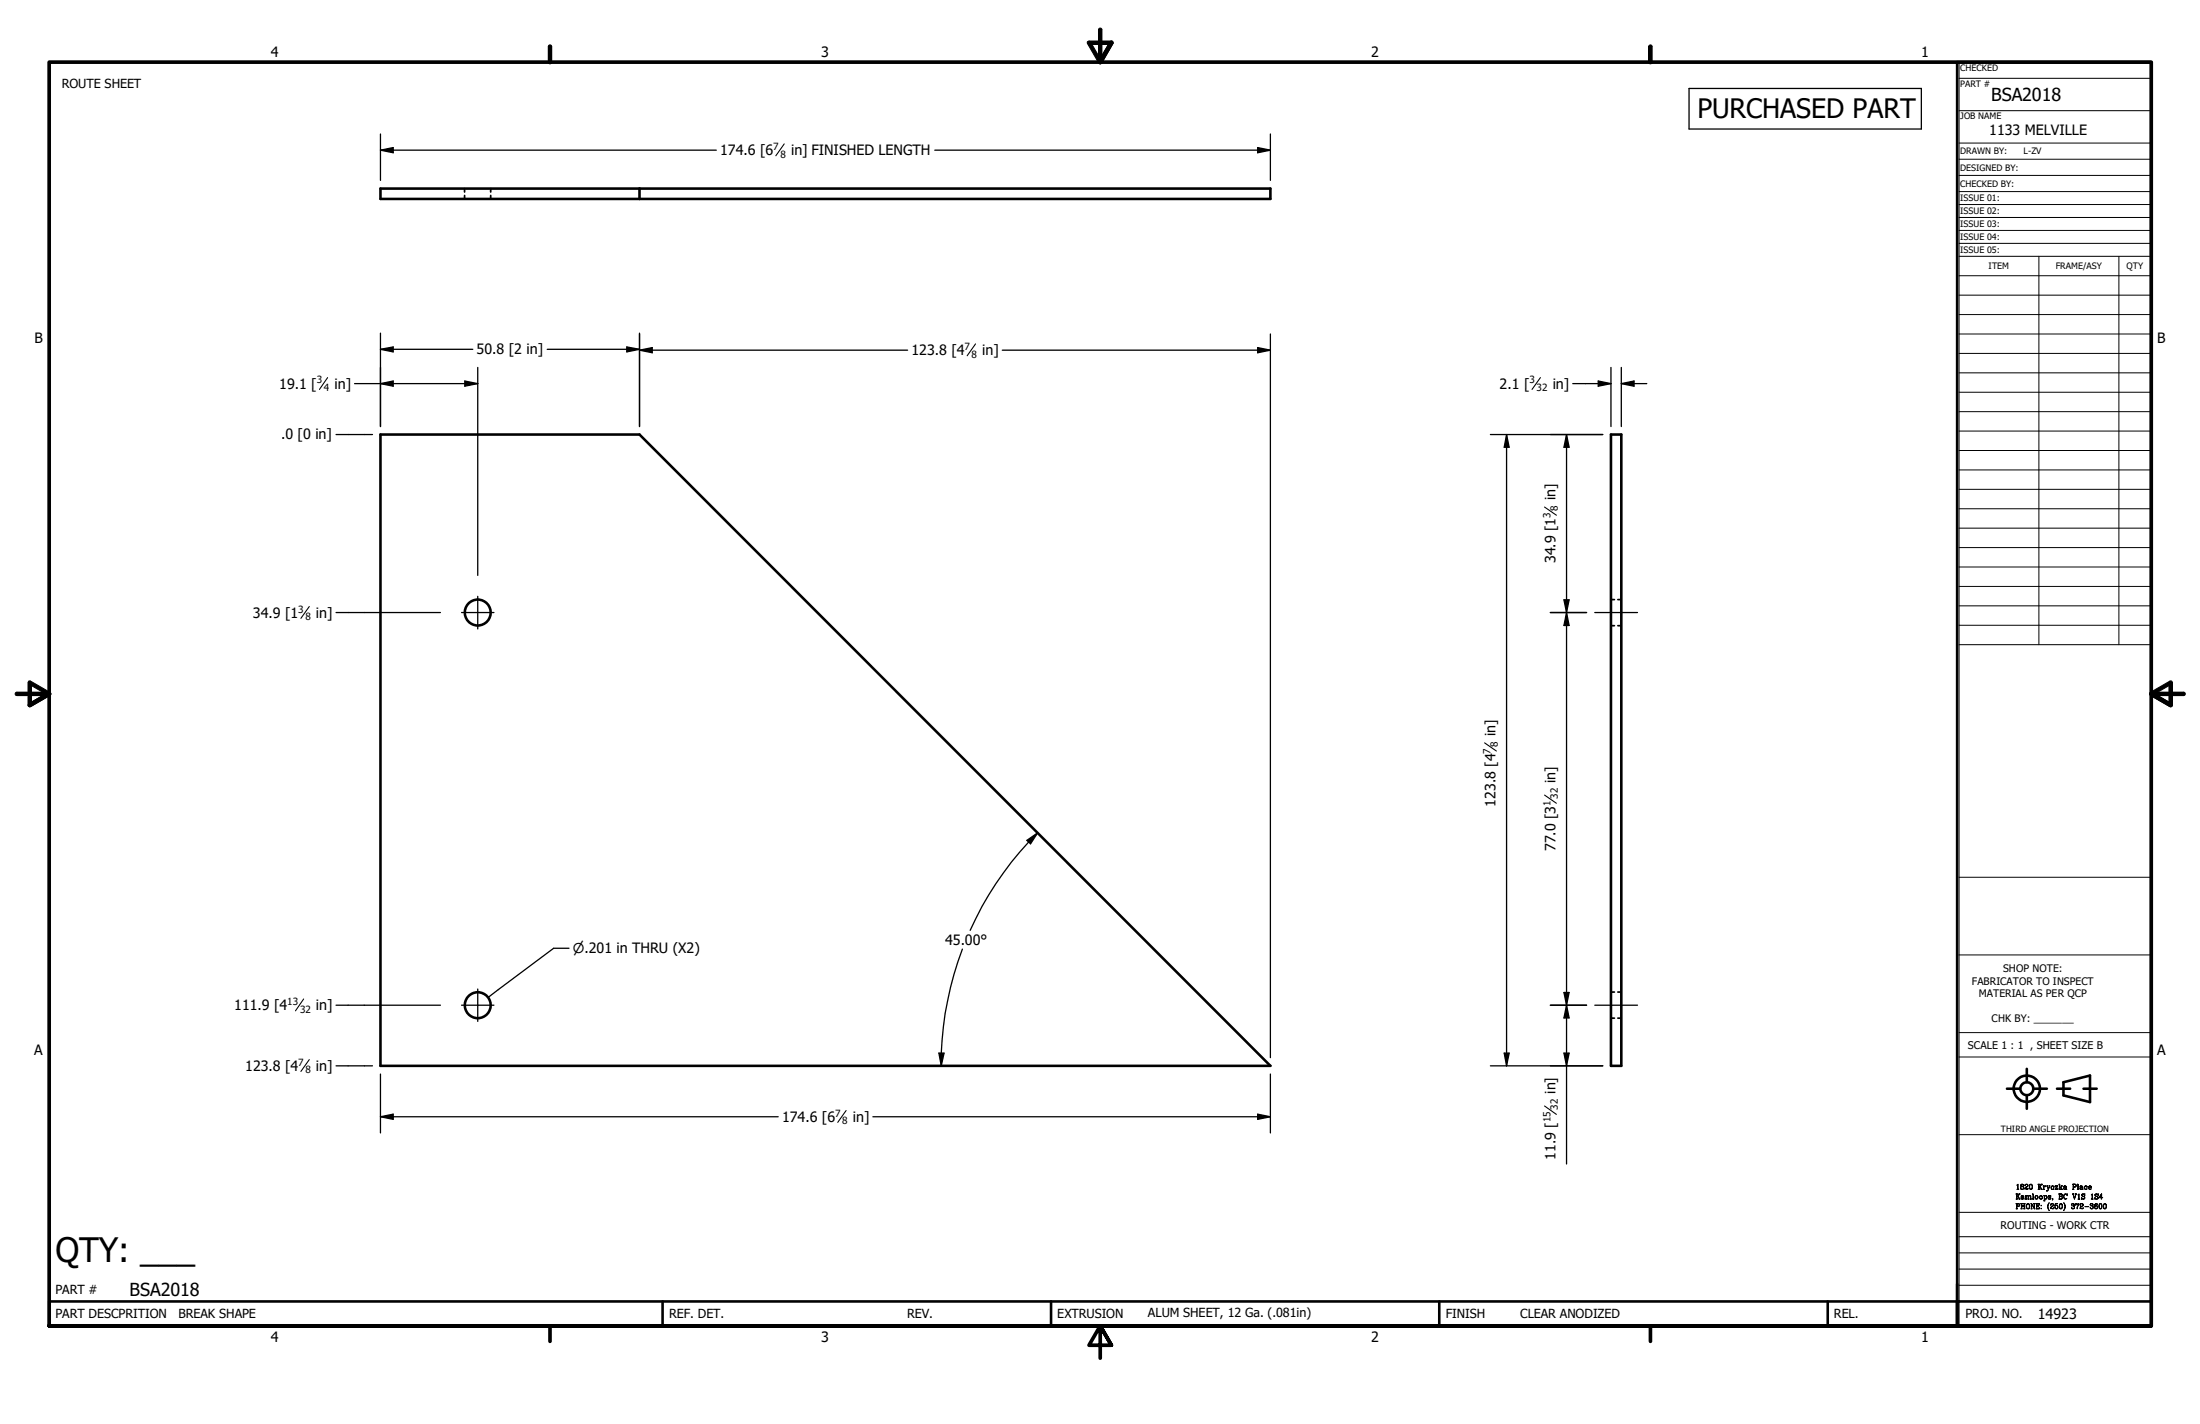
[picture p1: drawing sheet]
<svg xmlns="http://www.w3.org/2000/svg" width="432mm" height="279mm" viewBox="0 0 432 279" stroke-linecap="round" stroke-linejoin="round" font-family="sans-serif">
<g fill="none" stroke="#000" stroke-width=".51">
<path d="M74.7 37h174.6v2h-174.6zM125.5 37v2M74.7 85.3h50.8l123.8 123.8h-174.6zM316.2 85.3h2v123.8h-2zM393.9 213.6h2.6M397.8 209.7v2.6M397.8 214.9v2.7M399.1 213.6h2.6M403.7 213.6h2.6M405 212.3l5.2-1.3v5.2l-5.2-1.3zM408.9 213.6h2.6M130 255.4v4.7"/>
<path d="M206.3 255.4v4.7M282.5 255.4v4.7M358.7 255.4v4.7M422.2 255.4h-412.5v4.7h412.5v-247.9h-38.1v247.9"/>
<circle cx="93.8" cy="120.2" r="2.54"/>
<circle cx="93.8" cy="197.2" r="2.54"/>
<circle cx="397.8" cy="213.6" r="1.27"/>
<circle cx="397.8" cy="213.6" r="2.58"/>
</g>
<path d="M91.2 37v.7M91.2 38.4v.6M96.3 37v.7M96.3 38.4v.6M316.2 117.6h.7M317.5 117.6h.7M316.2 122.8h.7M317.5 122.8h.7M316.2 199.8h.7M316.2 194.6h.7M317.5 199.8h.7M317.5 194.6h.7" fill="none" stroke="#000" stroke-width=".34"/>
<path d="M9.7 260.1v-247.9h412.5v247.9h-412.5h412.5M107.9 260.1v3.1M218.1 263.9l-2.2-3.8 2.2 3.8h-4.4l2.2-3.8v6.4M323.9 260.1v3.1" fill="none" stroke="#000" stroke-width=".72"/>
<g fill="#000">
<path d="M74.7 29.5l2.5-.5zM74.7 29.5l2.5-.5v1zM246.8 30l2.5-.5zM246.8 29l2.5 .5-2.5 .5zM74.7 75.3l2.5-.5zM74.7 75.3l2.5-.5v1zM74.7 68.5l2.5-.4zM74.7 68.5l2.5-.4v.9zM91.2 75.8l2.6-.5zM91.2 74.8l2.6 .5-2.6 .5zM123 69l2.5-.5zM123 68.1l2.5 .4-2.5 .5z"/>
<path d="M125.5 68.7l2.5-.5zM125.5 68.7l2.5-.5v1zM246.8 69.2l2.5-.5zM246.8 68.2l2.5 .5-2.5 .5zM313.7 75.8l2.5-.5zM313.7 74.8l2.5 .5-2.5 .5zM318.2 75.3l2.5-.5zM318.2 75.3l2.5-.5v1zM295.7 85.3l.5 2.5zM295.7 85.3l.5 2.5h-1zM307.5 85.3l.5 2.5zM307.5 85.3l.5 2.5h-1z"/>
<path d="M307 117.7l.5 2.5zM307 117.7h1l-.5 2.5zM307.5 120.2l.5 2.5zM307.5 120.2l.5 2.5h-1zM203.7 163.4l-1.4 2.2zM201.5 164.9l2.2-1.5-1.4 2.2zM307 194.7l.5 2.5zM307 194.7h1l-.5 2.5zM307.5 197.2l.5 2.5zM307.5 197.2l.5 2.5h-1zM74.7 219.1l2.5-.5zM74.7 219.1l2.5-.5v1z"/>
<path d="M184.3 206.6l.4 2.5zM184.3 206.6h1l-.6 2.5zM246.8 219.6l2.5-.5zM246.8 218.6l2.5 .5-2.5 .5zM295.2 206.6l.5 2.5zM295.2 206.6h1l-.5 2.5zM307 206.6l.5 2.5zM307 206.6h1l-.5 2.5z"/>
<path d="M107.6 12.2h.7a.34 .34 0 0 1-.4 .3 .34 .34 0 0 1-.3-.3z" fill-rule="evenodd"/>
<path d="M107.7 9a.34 .34 0 0 1 .3-.2 .34 .34 0 0 1 .3 .3h-.7z" fill-rule="evenodd"/>
<path d="M107.6 9.1h.7v3.1h-.7z" fill-rule="evenodd"/>
<path d="M213.4 8.2l.3-.2v.4l-.3 .2z" fill-rule="evenodd"/>
<path d="M213.7 8h4.4v.7h-4.4z" fill-rule="evenodd"/>
<path d="M215.6 5.8h.7v6.4h-.7z" fill-rule="evenodd"/>
<path d="M213.4 8.6l.6-.4 2.2 3.8-.6 .4z" fill-rule="evenodd"/>
<path d="M217.8 8.2l.6 .4-2.2 3.8-.6-.4z" fill-rule="evenodd"/>
<path d="M215.6 5.7a.34 .34 0 0 1 .4-.2 .34 .34 0 0 1 .3 .3h-.7z" fill-rule="evenodd"/>
<path d="M215.6 12.4l.7-.2a.35 .35 0 0 1-.3 .3 .35 .35 0 0 1-.4-.1z" fill-rule="evenodd"/>
<path d="M215.6 12l.6 .4a.34 .34 0 0 1-.4 .1 .34 .34 0 0 1-.2-.5z" fill-rule="evenodd"/>
<path d="M218.1 8l.3 .2v.4l-.3-.2z" fill-rule="evenodd"/>
<path d="M217.8 8.2a.34 .34 0 0 1 .5-.1 .34 .34 0 0 1 .1 .5z" fill-rule="evenodd"/>
<path d="M217.8 8.2l.6 .4-2.2 3.8-.6-.4z" fill-rule="evenodd"/>
<path d="M323.6 12.2h.7a.34 .34 0 0 1-.4 .3 .34 .34 0 0 1-.3-.3z" fill-rule="evenodd"/>
<path d="M323.6 9a.34 .34 0 0 1 .4-.2 .34 .34 0 0 1 .3 .3h-.7z" fill-rule="evenodd"/>
<path d="M323.6 9.1h.7v3.1h-.7z" fill-rule="evenodd"/>
<path d="M3 136l.3-.2v.7a.34 .34 0 0 1-.3-.5z" fill-rule="evenodd"/>
<path d="M3.3 135.8h6.4v.7h-6.4z" fill-rule="evenodd"/>
<path d="M5.5 133.9h.7v4.4h-.7z" fill-rule="evenodd"/>
<path d="M5.7 138l3.8-2.2 .3 .6-3.8 2.2z" fill-rule="evenodd"/>
<path d="M5.6 133.6h.4l-.2 .3h-.3z" fill-rule="evenodd"/>
<path d="M5.5 138.3h.3l.2 .3h-.4z" fill-rule="evenodd"/>
<path d="M5.5 138.2l.2-.2 .3 .6a.34 .34 0 0 1-.4 0 .34 .34 0 0 1-.1-.4z" fill-rule="evenodd"/>
<path d="M6 133.6l3.8 2.2-.3 .6-3.8-2.2z" fill-rule="evenodd"/>
<path d="M9.8 135.8a.34 .34 0 0 1 .2 .4 .34 .34 0 0 1-.3 .3z" fill-rule="evenodd"/>
<path d="M9.5 135.8a.34 .34 0 0 1 .4 .2 .34 .34 0 0 1-.1 .4z" fill-rule="evenodd"/>
<path d="M5.7 138l3.8-2.2 .3 .6-3.8 2.2z" fill-rule="evenodd"/>
<path d="M422.1 135.8l3.8-2.2 .3 .6-3.8 2.2z" fill-rule="evenodd"/>
<path d="M422 135.9l.1-.1 .1 .3v.4a.34 .34 0 0 1-.2-.6z" fill-rule="evenodd"/>
<path d="M422 135.8h.4l-.3 .6-.2-.2z" fill-rule="evenodd"/>
<path d="M422.4 135.8l3.8 2.2-.3 .6-3.8-2.2z" fill-rule="evenodd"/>
<path d="M425.7 133.9h.7v4.4h-.7z" fill-rule="evenodd"/>
<path d="M422.4 135.8l3.8 2.2-.3 .6-3.8-2.2z" fill-rule="evenodd"/>
<path d="M425.9 133.6h.4l.1 .3h-.4z" fill-rule="evenodd"/>
<path d="M426 138.3l.4 .1-.3 .3-.2-.1z" fill-rule="evenodd"/>
<path d="M426.2 138a.34 .34 0 0 1 .1 .5 .34 .34 0 0 1-.4 .1z" fill-rule="evenodd"/>
<path d="M428.6 135.8a.34 .34 0 0 1 .3 .3 .34 .34 0 0 1-.3 .4z" fill-rule="evenodd"/>
<path d="M422.2 135.8h6.4v.7h-6.4z" fill-rule="evenodd"/>
<path d="M395.8 236.2h.4h-.3v.5h.3h-.3v.5h.1h-.3h.1z" fill-rule="evenodd"/>
<path d="M395.7 234.3h.3h-.1v.9l.1 .1h-.3l.1-.1v-.9z" fill-rule="evenodd"/>
<path d="M395.9 232.5l.2-.1z" fill-rule="evenodd"/>
<path d="M396.1 232.4v.9l.1 .1h-.3l.1-.1z" fill-rule="evenodd"/>
<path d="M396 234.7l.5 .6h-.3l.2-.1z" fill-rule="evenodd"/>
<path d="M395.7 236.2h.6l.1 .4-.5 .1 .4-.1 .1-.3-.2-.1z" fill-rule="evenodd"/>
<path d="M396.2 234.3h.3l-.6 .6 .5-.6z" fill-rule="evenodd"/>
<path d="M396.6 232.9l.4-.1a.32 .32 0 0 0-.3 .2 .32 .32 0 0 0 .1 .4l-.2-.2z" fill-rule="evenodd"/>
<path d="M396.6 236.2h.3l-.1 .4h.5h-.5l.1 .6h-.3h.1v-1z" fill-rule="evenodd"/>
<path d="M396.7 232.4h.3h-.3l.1 .4-.2-.1z" fill-rule="evenodd"/>
<path d="M397 232.4l.2 .1-.2 .3 .2 .2v.3l-.4 .1 .2-.1a.29 .29 0 0 0 .1-.3 .29 .29 0 0 0-.3-.2l.3-.1z" fill-rule="evenodd"/>
<path d="M396.7 234.7l.3-.1z" fill-rule="evenodd"/>
<path d="M397 234.6l.2 .2-.5 .1 .1 .4-.1-.1v-.3l.4-.1z" fill-rule="evenodd"/>
<path d="M397.1 235.2l.2 .1z" fill-rule="evenodd"/>
<path d="M397.1 234.8l.1 .3-.4 .2 .3-.2z" fill-rule="evenodd"/>
<path d="M397.2 236.2h.3v1h-.3h.1v-.6h-.5h.5v-.4z" fill-rule="evenodd"/>
<path d="M397.5 233.2h.1z" fill-rule="evenodd"/>
<path d="M397.6 233.2l.4 .1-.2 .1z" fill-rule="evenodd"/>
<path d="M397.5 234.6h.2v.6l.1 .1h-.3z" fill-rule="evenodd"/>
<path d="M397.5 232.5l.3-.1h-.2l-.1 .3z" fill-rule="evenodd"/>
<path d="M397.8 232.4l.3 .3-.6 .4v.2a.63 .63 0 0 1 .5-.6z" fill-rule="evenodd"/>
<path d="M397.7 234.7l.3-.1z" fill-rule="evenodd"/>
<path d="M398 234.6l.1 .1z" fill-rule="evenodd"/>
<path d="M397.8 233.3l.3-.2-.1 .2z" fill-rule="evenodd"/>
<path d="M397.8 236.3l.3-.1a.58 .58 0 0 0-.1 1l-.3-.3z" fill-rule="evenodd"/>
<path d="M398.1 236.2a.55 .55 0 0 1 .3 .5 .55 .55 0 0 1-.4 .5 .6 .6 0 0 0 .1-1z" fill-rule="evenodd"/>
<path d="M398.1 234.7l.3-.1-.3 .1v.5l.2 .1h-.3z" fill-rule="evenodd"/>
<path d="M398.4 234.6l.2 .1v.5l.1 .1h-.3z" fill-rule="evenodd"/>
<path d="M398.4 232.4h.3a.63 .63 0 0 0-.1 1l-.3-.5z" fill-rule="evenodd"/>
<path d="M398.7 232.4a.58 .58 0 0 1-.1 1 .58 .58 0 0 0 .1-1z" fill-rule="evenodd"/>
<path d="M398.7 236.2v1h.2h-.3h.1z" fill-rule="evenodd"/>
<path d="M398.6 236.2h.2l.5 1-.6-1z" fill-rule="evenodd"/>
<path d="M398.9 234.3h.2v.9l.1 .1h-.3l.1-.1v-.9z" fill-rule="evenodd"/>
<path d="M399.2 236.2h.1v1v-1h.1z" fill-rule="evenodd"/>
<path d="M399.7 236.2h.5h-.4v.4h.2h-.2v.6z" fill-rule="evenodd"/>
<path d="M399.5 234.7l.3-.1a.38 .38 0 0 0-.3 .3 .38 .38 0 0 0 .2 .4l-.2-.2z" fill-rule="evenodd"/>
<path d="M399.8 234.6a.34 .34 0 0 1 .2 .3 .34 .34 0 0 1-.3 .3 .35 .35 0 0 0 .3-.3 .35 .35 0 0 0-.2-.3z" fill-rule="evenodd"/>
<path d="M399.8 236.6h.2v-.1v.4v-.3z" fill-rule="evenodd"/>
<path d="M399.6 237.2h.6l.1-.3v.3z" fill-rule="evenodd"/>
<path d="M400 232.4h.3v1h-.3l.1-.1v-.9z" fill-rule="evenodd"/>
<path d="M399.6 236.2h.7v.3l-.1-.3z" fill-rule="evenodd"/>
<path d="M400.3 232.8l.6 .6h-.3l.1-.1z" fill-rule="evenodd"/>
<path d="M400.3 234.7l.3-.1a.35 .35 0 0 0-.3 .3 .35 .35 0 0 0 .3 .3l-.3-.1z" fill-rule="evenodd"/>
<path d="M400.6 234.6a.34 .34 0 0 1 .3 .4 .34 .34 0 0 1-.4 .3 .35 .35 0 0 0 .3-.3 .35 .35 0 0 0-.2-.4z" fill-rule="evenodd"/>
<path d="M400.6 237.1h.1z" fill-rule="evenodd"/>
<path d="M400.6 236.6h.1z" fill-rule="evenodd"/>
<path d="M400.6 232.4h.3l-.7 .6 .5-.6z" fill-rule="evenodd"/>
<path d="M401 232.7h.2v.6l.1 .1h-.3l.1-.1v-.6z" fill-rule="evenodd"/>
<path d="M401.3 235.1l.1 .2z" fill-rule="evenodd"/>
<path d="M401.1 234.6h.2v1h.1h-.3h.1v-1z" fill-rule="evenodd"/>
<path d="M401.2 232.8v.2l.3-.3z" fill-rule="evenodd"/>
<path d="M401.5 232.7v.1z" fill-rule="evenodd"/>
<path d="M401.3 234.7l.2-.1z" fill-rule="evenodd"/>
<path d="M401.5 234.6a.34 .34 0 0 1 .3 .3 .34 .34 0 0 1-.4 .3 .35 .35 0 0 0 .4-.3 .35 .35 0 0 0-.3-.3z" fill-rule="evenodd"/>
<path d="M401.7 232.7h.3h-.2l.2 .6z" fill-rule="evenodd"/>
<path d="M402 235v.3z" fill-rule="evenodd"/>
<path d="M402.1 235.2l.1 .1z" fill-rule="evenodd"/>
<path d="M402.2 236a1.26 1.26 0 0 0 0 1.5 1.11 1.11 0 0 1 0-1.5z" fill-rule="evenodd"/>
<path d="M402.2 234.6h.1l-.3 .1 .5 .3-.1 .3-.2-.1 .3-.1-.5-.3z" fill-rule="evenodd"/>
<path d="M402.3 234.6l.2 .1z" fill-rule="evenodd"/>
<path d="M402.1 232.7h.3l-.4 .9-.3 .1 .3-.1 .3-.9z" fill-rule="evenodd"/>
<path d="M402.5 234.6v.2z" fill-rule="evenodd"/>
<path d="M402.6 237l.5 .1-.3 .1z" fill-rule="evenodd"/>
<path d="M402.8 235.2h.1l-.1 .3z" fill-rule="evenodd"/>
<path d="M402.5 236.3l.3-.1h-.3v.3z" fill-rule="evenodd"/>
<path d="M402.8 236.2l.3 .1v.2l-.6 .4v.3a.63 .63 0 0 1 .5-.7z" fill-rule="evenodd"/>
<path d="M402.6 232.8l.3-.1a.4 .4 0 0 0-.3 .3 .4 .4 0 0 0 .2 .4l-.2-.2z" fill-rule="evenodd"/>
<path d="M402.9 232.7l.2 .1v.2z" fill-rule="evenodd"/>
<path d="M402.8 233.3l.3-.1z" fill-rule="evenodd"/>
<path d="M402.8 237.1l.3-.2v.2z" fill-rule="evenodd"/>
<path d="M403.3 236.9h.1l.2 .3z" fill-rule="evenodd"/>
<path d="M403.4 236.9v.1z" fill-rule="evenodd"/>
<path d="M403.4 236.6l.3-.1z" fill-rule="evenodd"/>
<path d="M403.7 236.5a.32 .32 0 0 1 .2 .4 .32 .32 0 0 1-.3 .3 .34 .34 0 0 0 .3-.3 .34 .34 0 0 0-.2-.4z" fill-rule="evenodd"/>
<path d="M403.4 236.2h.5h-.5l-.1 .5z" fill-rule="evenodd"/>
<path d="M403.4 233.4l.4-.1 .1-.2v.3z" fill-rule="evenodd"/>
<path d="M403.4 232.7h.5h-.5v.3z" fill-rule="evenodd"/>
<path d="M403.8 232.7l-.4 .7z" fill-rule="evenodd"/>
<path d="M404.2 234.3h.4h-.4v.4h.4h-.4v.5z" fill-rule="evenodd"/>
<path d="M404.1 232.4h.2v.9l.1 .1h-.3l.1-.1v-.9z" fill-rule="evenodd"/>
<path d="M404.5 233l.3 .4h-.2z" fill-rule="evenodd"/>
<path d="M404.3 236.2h.2a.63 .63 0 0 0 0 1l-.3-.5z" fill-rule="evenodd"/>
<path d="M404.5 236.2a.58 .58 0 0 1 0 1 .58 .58 0 0 0 0-1z" fill-rule="evenodd"/>
<path d="M404.1 234.3h.6l.1 .3-.2 .1h-.4h.5v-.3l-.1-.1z" fill-rule="evenodd"/>
<path d="M404.1 235.2h.6v-.3l-.1-.2a.28 .28 0 0 1 .2 .3 .28 .28 0 0 1-.2 .3z" fill-rule="evenodd"/>
<path d="M404.6 232.7h.2l-.5 .5z" fill-rule="evenodd"/>
<path d="M405 236a1.12 1.12 0 0 1 0 1.5 1.26 1.26 0 0 0 0-1.5z" fill-rule="evenodd"/>
<path d="M405.1 232.7h.3z" fill-rule="evenodd"/>
<path d="M405.4 232.7l.2 .2-.5 .1 .1 .4-.2-.3 .5-.2z" fill-rule="evenodd"/>
<path d="M405.1 234.4l.3-.1a.57 .57 0 0 0-.3 .5 .57 .57 0 0 0 .2 .5l-.3-.4z" fill-rule="evenodd"/>
<path d="M405.4 234.3l.2 .1z" fill-rule="evenodd"/>
<path d="M405.5 233.2l.2 .2z" fill-rule="evenodd"/>
<path d="M405.5 232.9l.1 .3-.4 .2 .3-.2z" fill-rule="evenodd"/>
<path d="M405.3 235.2l.4-.2-.1 .2z" fill-rule="evenodd"/>
<path d="M405.7 234.2v.4z" fill-rule="evenodd"/>
<path d="M406.6 236.9l.2 .3z" fill-rule="evenodd"/>
<path d="M406.6 236.9v.1z" fill-rule="evenodd"/>
<path d="M406.6 236.3v.2z" fill-rule="evenodd"/>
<path d="M406.9 232.4h.4h-.3v.5h.3h-.3v.4l.1 .1h-.3l.1-.1z" fill-rule="evenodd"/>
<path d="M406.7 236.2l-.1 .3 .1-.3h.3z" fill-rule="evenodd"/>
<path d="M407 236.2l.1 .1-.1 .3a.29 .29 0 0 1 .2 .4 .29 .29 0 0 1-.4 .2l.3-.2v-.3l-.3-.1 .3-.1z" fill-rule="evenodd"/>
<path d="M406.8 234.3h.2h-.1l.3 1z" fill-rule="evenodd"/>
<path d="M406.8 232.4h.6l.1 .4-.5 .1 .4-.1 .1-.3-.2-.1z" fill-rule="evenodd"/>
<path d="M407.4 236.2v.3z" fill-rule="evenodd"/>
<path d="M407.3 234.3h.2l-.3 1 .3-1z" fill-rule="evenodd"/>
<path d="M407.5 236.2l-.1 .1z" fill-rule="evenodd"/>
<path d="M407.6 236.2l.2 .1z" fill-rule="evenodd"/>
<path d="M407.7 232.4h.2v.9l.1 .1h-.3l.1-.1v-.9z" fill-rule="evenodd"/>
<path d="M407.8 236.3l.2-.1z" fill-rule="evenodd"/>
<path d="M408 236.2l-.3 1z" fill-rule="evenodd"/>
<path d="M407.8 234.4l.3-.1z" fill-rule="evenodd"/>
<path d="M408.1 234.3v.9l.1 .1h-.4l.2-.1z" fill-rule="evenodd"/>
<path d="M408.4 237l.5 .1-.3 .1z" fill-rule="evenodd"/>
<path d="M408.3 232.7h.3z" fill-rule="evenodd"/>
<path d="M408.6 232.7l.2 .2-.5 .1 .1 .4-.2-.3 .5-.2z" fill-rule="evenodd"/>
<path d="M408.6 234.9v.4z" fill-rule="evenodd"/>
<path d="M408.6 235.2l.2 .1z" fill-rule="evenodd"/>
<path d="M408.3 236.2v.3v-.3h.3z" fill-rule="evenodd"/>
<path d="M408.6 236.2l.3 .1v.2a.79 .79 0 0 0-.6 .7l.1-.4 .4-.3z" fill-rule="evenodd"/>
<path d="M408.7 233.2l.2 .2z" fill-rule="evenodd"/>
<path d="M408.7 232.9l.1 .3-.4 .2 .3-.2z" fill-rule="evenodd"/>
<path d="M408.6 234.4l.3-.1-.3 .2 .6 .3-.1 .4-.3 .1 .3-.1 .1-.3-.6-.2z" fill-rule="evenodd"/>
<path d="M408.9 234.3l.2 .1z" fill-rule="evenodd"/>
<path d="M408.6 237.1l.3-.2v.2z" fill-rule="evenodd"/>
<path d="M409.2 234.2v.4z" fill-rule="evenodd"/>
<path d="M409.1 232.8l.4-.1a.38 .38 0 0 0-.4 .3 .38 .38 0 0 0 .3 .4l-.3-.2z" fill-rule="evenodd"/>
<path d="M409.5 232.7l.1 .3z" fill-rule="evenodd"/>
<path d="M409.6 232.8v.2z" fill-rule="evenodd"/>
<path d="M409.4 233.3l.3-.1z" fill-rule="evenodd"/>
<path d="M409.2 236.7l.8 .1z" fill-rule="evenodd"/>
<path d="M410 232.8l.3-.1-.4 .3z" fill-rule="evenodd"/>
<path d="M409.9 233h.5l-.1-.3 .2 .2v.1h-.5l.2 .4z" fill-rule="evenodd"/>
<path d="M410.3 236.9l.2 .3z" fill-rule="evenodd"/>
<path d="M410.3 236.9v.1z" fill-rule="evenodd"/>
<path d="M410.3 236.3v.2z" fill-rule="evenodd"/>
<path d="M410.2 233.3l.3-.1z" fill-rule="evenodd"/>
<path d="M410.3 236.2v.3v-.3h.3z" fill-rule="evenodd"/>
<path d="M410.6 236.2l.2 .1-.1 .3a.29 .29 0 0 1 .1 .4 .29 .29 0 0 1-.3 .2l.3-.2v-.3l-.3-.1 .3-.1z" fill-rule="evenodd"/>
<path d="M410.5 234.4l.2-.1z" fill-rule="evenodd"/>
<path d="M410.7 234.3v.9l.1 .1h-.3l.1-.1z" fill-rule="evenodd"/>
<path d="M411.2 234.9v.4z" fill-rule="evenodd"/>
<path d="M411.2 235.1l.2 .2z" fill-rule="evenodd"/>
<path d="M411.3 236.6l-.2 .3 .3-.3z" fill-rule="evenodd"/>
<path d="M411.4 236.6h.2a.3 .3 0 0 1 .1 .4 .3 .3 0 0 1-.3 .2 .3 .3 0 0 0 .3-.3 .3 .3 0 0 0-.3-.3z" fill-rule="evenodd"/>
<path d="M411.3 234.3v.3l.5 .3-.1 .3-.3 .1 .4-.2v-.2l-.6-.4 .1-.2h.2z" fill-rule="evenodd"/>
<path d="M411.5 234.3l.2 .1z" fill-rule="evenodd"/>
<path d="M411.2 236.3l.3-.1a.6 .6 0 0 0-.1 1l-.3-.3z" fill-rule="evenodd"/>
<path d="M411.5 236.2l.2 .1-.1 .1z" fill-rule="evenodd"/>
<path d="M411.8 234.2v.4z" fill-rule="evenodd"/>
<path d="M412.1 236.2h.2a.62 .62 0 0 0-.1 1l-.2-.2z" fill-rule="evenodd"/>
<path d="M412.3 236.2a.55 .55 0 0 1 .3 .5 .55 .55 0 0 1-.4 .5 .58 .58 0 0 0 .1-1z" fill-rule="evenodd"/>
<path d="M412.5 234.2l-.5 .7h.7l-.2 .1-.1 .3v-.3h-.4z" fill-rule="evenodd"/>
<path d="M412.5 234.2v.7h-.5h.4z" fill-rule="evenodd"/>
<path d="M413 236.2h.2a.63 .63 0 0 0-.1 1l-.3-.5z" fill-rule="evenodd"/>
<path d="M413.2 236.2a.58 .58 0 0 1-.1 1 .58 .58 0 0 0 .1-1z" fill-rule="evenodd"/>
</g>
<g fill="none" stroke="#000" stroke-width=".2">
<path d="M107.6 9.1h.7v3.1h-.7zM107.6 12.2a.34 .34 0 0 0 .3 .3 .34 .34 0 0 0 .4-.3M107.6 9.1a.34 .34 0 0 1 .3-.3 .34 .34 0 0 1 .4 .3M213.4 8.6l.6-.4 2.2 3.8-.6 .4zM213.7 8h4.4v.7h-4.4zM213.7 8l-.3 .2v.4M215.6 5.8h.7v6.4h-.7zM215.6 5.8a.34 .34 0 0 1 .3-.3 .34 .34 0 0 1 .4 .3M215.6 12a.34 .34 0 0 0 .2 .5 .34 .34 0 0 0 .4-.1M216.3 12.2a.35 .35 0 0 1-.3 .3 .35 .35 0 0 1-.4-.1M217.8 8.2l.6 .4-2.2 3.8-.6-.4zM218.1 8l.3 .2v.4a.34 .34 0 0 0-.1-.5 .34 .34 0 0 0-.5 .1"/>
<path d="M323.6 9.1h.7v3.1h-.7zM323.6 12.2a.34 .34 0 0 0 .3 .3 .34 .34 0 0 0 .4-.3M323.6 9.1a.34 .34 0 0 1 .3-.3 .34 .34 0 0 1 .4 .3M384.5 15.4h37.7M384.5 12.2v247.9M384.5 37.6h37.7M384.5 34.4h37.7M384.5 31.2h37.7M384.5 28.1h37.7M384.5 21.7h37.7M384.5 57.9h37.7M384.5 54.1h37.7"/>
<path d="M384.5 50.3h37.7M384.5 47.8h37.7M384.5 45.2h37.7M384.5 42.7h37.7M384.5 40.1h37.7M400.2 50.3v76.2M415.9 50.3v76.2M384.5 77h37.7M384.5 73.2h37.7M384.5 69.3h37.7M384.5 65.5h37.7M384.5 61.7h37.7"/>
<path d="M384.5 99.8h37.7M384.5 96h37.7M384.5 92.2h37.7M384.5 88.4h37.7M384.5 84.6h37.7M384.5 80.8h37.7M384.5 118.9h37.7M384.5 115.1h37.7M384.5 111.3h37.7M384.5 107.4h37.7M384.5 103.6h37.7M3.3 135.8h6.4v.7h-6.4z"/>
<path d="M3.3 135.8a.34 .34 0 0 0-.3 .3 .34 .34 0 0 0 .3 .4M5.5 133.9h.7v4.4h-.7zM5.7 138l3.8-2.2 .3 .6-3.8 2.2zM5.7 138a.34 .34 0 0 0-.2 .5 .34 .34 0 0 0 .5 .1h-.4l-.1-.3M6 133.6l3.8 2.2-.3 .6-3.8-2.2zM6 133.6h-.4l-.1 .3M9.5 135.8a.34 .34 0 0 1 .4 .2 .34 .34 0 0 1-.1 .4M9.8 135.8a.34 .34 0 0 1 .2 .4 .34 .34 0 0 1-.3 .3M384.5 126.5h37.7M384.5 122.7h37.7M422.1 135.8l3.8-2.2 .3 .6-3.8 2.2zM422.1 135.8a.34 .34 0 0 0-.2 .4 .34 .34 0 0 0 .3 .3"/>
<path d="M422.2 135.8h6.4v.7h-6.4zM422.4 135.8l3.8 2.2-.3 .6-3.8-2.2zM422.4 135.8a.34 .34 0 0 0-.5 .2 .34 .34 0 0 0 .2 .4M425.7 133.9h.7v4.4h-.7zM425.9 133.6h.4l.1 .3M426.2 138a.34 .34 0 0 1 .1 .5 .34 .34 0 0 1-.4 .1h.4l.1-.3M428.6 135.8a.34 .34 0 0 1 .3 .3 .34 .34 0 0 1-.3 .4M384.5 172.1h37.7M384.5 187.4h37.7M384.5 202.6h37.7M384.5 207.4h37.7M384.5 222.6h37.7"/>
<path d="M384.5 237.9h37.7M395.7 234.3h.3h-.1v.9l.1 .1h-.3l.1-.1v-.9zM395.7 236.2h.6l.1 .4-.5 .1 .4-.1 .1-.3-.2-.1zM395.8 236.2h.4h-.3v.5h.3h-.3v.5h.1h-.3h.1zM395.9 232.5l.2-.1zM396 234.7l.5 .6h-.3l.2-.1zM396.1 232.4v.9l.1 .1h-.3l.1-.1zM396.2 234.3h.3l-.6 .6 .5-.6zM396.6 232.9l.4-.1a.32 .32 0 0 0-.3 .2 .32 .32 0 0 0 .1 .4l-.2-.2zM396.6 236.2h.3l-.1 .4h.5h-.5l.1 .6h-.3h.1v-1zM396.7 232.4h.3h-.3l.1 .4-.2-.1zM396.8 234.7h.1"/>
<path d="M396.7 234.7l.3-.1zM397 232.4l.2 .1-.2 .3 .2 .2v.3l-.4 .1 .2-.1a.29 .29 0 0 0 .1-.3 .29 .29 0 0 0-.3-.2l.3-.1zM397 234.6l.2 .2-.5 .1 .1 .4-.1-.1v-.3l.4-.1zM397.1 235.2l.2 .1zM397.1 234.8l.1 .3-.4 .2 .3-.2zM397.2 236.2h.3v1h-.3h.1v-.6h-.5h.5v-.4zM397.5 233.2h.1zM397.5 232.5h.1M397.5 232.5l.3-.1h-.2l-.1 .3zM397.5 234.6h.2v.6l.1 .1h-.3zM397.6 233.2l.4 .1-.2 .1zM397.7 234.7l.3-.1z"/>
<path d="M397.8 236.3l.3-.1a.58 .58 0 0 0-.1 1l-.3-.3zM397.8 233.3l.3-.2-.1 .2zM397.8 232.4l.3 .3-.6 .4v.2a.63 .63 0 0 1 .5-.6zM398 234.6l.1 .1zM398.1 234.7l.3-.1-.3 .1v.5l.2 .1h-.3zM398.1 236.2a.55 .55 0 0 1 .3 .5 .55 .55 0 0 1-.4 .5 .6 .6 0 0 0 .1-1zM398.4 232.4h.3a.63 .63 0 0 0-.1 1l-.3-.5zM398.4 234.6l.2 .1v.5l.1 .1h-.3zM398.6 236.2h.2l.5 1-.6-1zM398.7 232.4a.58 .58 0 0 1-.1 1 .58 .58 0 0 0 .1-1zM398.7 236.2v1h.2h-.3h.1zM398.9 234.3h.2v.9l.1 .1h-.3l.1-.1v-.9z"/>
<path d="M399.2 236.2h.1v1v-1h.1zM399.5 234.7l.3-.1a.38 .38 0 0 0-.3 .3 .38 .38 0 0 0 .2 .4l-.2-.2zM399.6 237.2h.6l.1-.3v.3zM399.6 236.2h.7v.3l-.1-.3zM399.7 236.2h.5h-.4v.4h.2h-.2v.6zM399.8 234.6a.34 .34 0 0 1 .2 .3 .34 .34 0 0 1-.3 .3 .35 .35 0 0 0 .3-.3 .35 .35 0 0 0-.2-.3zM399.8 236.6h.2v-.1v.4v-.3zM400 232.4h.3v1h-.3l.1-.1v-.9zM400.3 234.7l.3-.1a.35 .35 0 0 0-.3 .3 .35 .35 0 0 0 .3 .3l-.3-.1zM400.3 232.8l.6 .6h-.3l.1-.1zM400.6 232.4h.3l-.7 .6 .5-.6zM400.6 237.1h.1z"/>
<path d="M400.6 236.6h.1zM400.6 234.6a.34 .34 0 0 1 .3 .4 .34 .34 0 0 1-.4 .3 .35 .35 0 0 0 .3-.3 .35 .35 0 0 0-.2-.4zM401 232.7h.2v.6l.1 .1h-.3l.1-.1v-.6zM401.1 234.6h.2v1h.1h-.3h.1v-1zM401.2 232.8v.2l.3-.3zM401.3 235.1l.1 .2zM401.3 234.7l.2-.1zM401.5 232.7h.1M401.5 232.7v.1zM401.5 234.6a.34 .34 0 0 1 .3 .3 .34 .34 0 0 1-.4 .3 .35 .35 0 0 0 .4-.3 .35 .35 0 0 0-.3-.3zM401.7 232.7h.3h-.2l.2 .6zM401.7 233.6h.1"/>
<path d="M402 235v.3zM402.1 235.2l.1 .1zM402.1 232.7h.3l-.4 .9-.3 .1 .3-.1 .3-.9zM402.2 234.6h.1l-.3 .1 .5 .3-.1 .3-.2-.1 .3-.1-.5-.3zM402.2 236a1.26 1.26 0 0 0 0 1.5 1.11 1.11 0 0 1 0-1.5zM402.3 234.6l.2 .1zM402.5 234.6v.2zM402.6 237h.1M402.5 236.3h.1M402.5 236.3l.3-.1h-.3v.3zM402.6 232.8l.3-.1a.4 .4 0 0 0-.3 .3 .4 .4 0 0 0 .2 .4l-.2-.2zM402.6 237l.5 .1-.3 .1z"/>
<path d="M402.8 233.3l.3-.1zM402.8 235.2h.1M402.8 235.2h.1l-.1 .3zM402.8 237.1l.3-.2v.2zM402.8 236.2l.3 .1v.2l-.6 .4v.3a.63 .63 0 0 1 .5-.7zM402.9 232.7l.2 .1v.2zM403.1 232.8h.1M403.3 236.9h.1l.2 .3zM403.4 233.4l.4-.1 .1-.2v.3zM403.4 232.7h.5h-.5v.3zM403.4 236.6l.3-.1zM403.4 236.9v.1z"/>
<path d="M403.4 236.2h.5h-.5l-.1 .5zM403.7 236.5a.32 .32 0 0 1 .2 .4 .32 .32 0 0 1-.3 .3 .34 .34 0 0 0 .3-.3 .34 .34 0 0 0-.2-.4zM403.8 232.7l-.4 .7zM404.1 235.2h.6v-.3l-.1-.2a.28 .28 0 0 1 .2 .3 .28 .28 0 0 1-.2 .3zM404.1 234.3h.6l.1 .3-.2 .1h-.4h.5v-.3l-.1-.1zM404.1 232.4h.2v.9l.1 .1h-.3l.1-.1v-.9zM404.2 234.3h.4h-.4v.4h.4h-.4v.5zM404.3 236.2h.2a.63 .63 0 0 0 0 1l-.3-.5zM404.5 233l.3 .4h-.2zM404.5 236.2a.58 .58 0 0 1 0 1 .58 .58 0 0 0 0-1zM404.6 232.7h.2l-.5 .5zM405 236a1.12 1.12 0 0 1 0 1.5 1.26 1.26 0 0 0 0-1.5z"/>
<path d="M405.1 232.8h.1M405.1 232.7h.3zM405.1 234.4l.3-.1a.57 .57 0 0 0-.3 .5 .57 .57 0 0 0 .2 .5l-.3-.4zM405.3 235.2l.4-.2-.1 .2zM405.4 232.7l.2 .2-.5 .1 .1 .4-.2-.3 .5-.2zM405.4 234.3l.2 .1zM405.5 233.2l.2 .2zM405.5 232.9l.1 .3-.4 .2 .3-.2zM405.7 234.2v.4zM406.6 236.9l.2 .3zM406.6 236.9v.1zM406.6 236.3v.2z"/>
<path d="M406.7 236.2l-.1 .3 .1-.3h.3zM406.8 232.4h.6l.1 .4-.5 .1 .4-.1 .1-.3-.2-.1zM406.8 234.3h.2h-.1l.3 1zM406.9 232.4h.4h-.3v.5h.3h-.3v.4l.1 .1h-.3l.1-.1zM407 236.2l.1 .1-.1 .3a.29 .29 0 0 1 .2 .4 .29 .29 0 0 1-.4 .2l.3-.2v-.3l-.3-.1 .3-.1zM407.3 234.3h.2l-.3 1 .3-1zM407.4 236.2v.3zM407.5 236.2l-.1 .1zM407.6 236.2l.2 .1zM407.7 232.4h.2v.9l.1 .1h-.3l.1-.1v-.9zM407.8 234.4l.3-.1zM407.8 236.3l.2-.1z"/>
<path d="M408 236.2l-.3 1zM408.1 234.3v.9l.1 .1h-.4l.2-.1zM408.3 232.8h.1M408.3 232.7h.3zM408.4 237h.1M408.3 236.3h.1M408.3 236.2v.3v-.3h.3zM408.4 237l.5 .1-.3 .1zM408.6 232.7l.2 .2-.5 .1 .1 .4-.2-.3 .5-.2zM408.6 234.9v.4zM408.6 234.4l.3-.1-.3 .2 .6 .3-.1 .4-.3 .1 .3-.1 .1-.3-.6-.2zM408.6 235.2l.2 .1z"/>
<path d="M408.6 237.1l.3-.2v.2zM408.6 236.2l.3 .1v.2a.79 .79 0 0 0-.6 .7l.1-.4 .4-.3zM408.7 233.2l.2 .2zM408.7 232.9l.1 .3-.4 .2 .3-.2zM408.9 234.3l.2 .1zM409.1 232.8l.4-.1a.38 .38 0 0 0-.4 .3 .38 .38 0 0 0 .3 .4l-.3-.2zM409.2 234.2v.4zM409.2 236.7l.8 .1zM409.4 233.3l.3-.1zM409.5 232.7l.1 .3zM409.6 232.8v.2zM409.9 233h.5l-.1-.3 .2 .2v.1h-.5l.2 .4z"/>
<path d="M410 232.8l.3-.1-.4 .3zM410.2 233.3l.3-.1zM410.3 236.9l.2 .3zM410.3 236.9v.1zM410.3 236.3v.2zM410.3 236.2v.3v-.3h.3zM410.5 234.4l.2-.1zM410.6 236.2l.2 .1-.1 .3a.29 .29 0 0 1 .1 .4 .29 .29 0 0 1-.3 .2l.3-.2v-.3l-.3-.1 .3-.1zM410.7 234.3v.9l.1 .1h-.3l.1-.1zM411.2 234.9v.4zM411.2 236.3l.3-.1a.6 .6 0 0 0-.1 1l-.3-.3zM411.2 235.1l.2 .2z"/>
<path d="M411.3 234.3v.3l.5 .3-.1 .3-.3 .1 .4-.2v-.2l-.6-.4 .1-.2h.2zM411.3 236.6l-.2 .3 .3-.3zM411.4 236.6h.2a.3 .3 0 0 1 .1 .4 .3 .3 0 0 1-.3 .2 .3 .3 0 0 0 .3-.3 .3 .3 0 0 0-.3-.3zM411.5 234.3l.2 .1zM411.5 236.2l.2 .1-.1 .1zM411.6 236.3h.1M411.8 234.2v.4zM412.1 236.2h.2a.62 .62 0 0 0-.1 1l-.2-.2zM412.3 236.2a.55 .55 0 0 1 .3 .5 .55 .55 0 0 1-.4 .5 .58 .58 0 0 0 .1-1zM412.5 234.2l-.5 .7h.7l-.2 .1-.1 .3v-.3h-.4zM412.5 234.2v.7h-.5h.4zM413 236.2h.2a.63 .63 0 0 0-.1 1l-.3-.5z"/>
<path d="M413.2 236.2a.58 .58 0 0 1-.1 1 .58 .58 0 0 0 .1-1zM384.5 242.7h37.7M384.5 245.8h37.7M384.5 249h37.7M384.5 252.2h37.7"/>
</g>
<g fill="none" stroke="#000" stroke-width=".25">
<path d="M331.5 17.4h45.6v7.9h-45.6zM74.7 29.5l2.5-.5v1zM74.7 26.3v9.1M74.7 29.5h65.9M183.5 29.5h65.8M246.8 29l2.5 .5-2.5 .5zM249.3 26.3v9.1M69.6 75.3h24.2M74.7 75.3l2.5-.5v1zM74.7 68.5l2.5-.4v.9zM74.7 65.4v18.3M74.7 68.5h18.1"/>
<path d="M91.2 74.8l2.6 .5-2.6 .5zM93.8 72.1v40.8M107.4 68.5h18.1M123 68.1l2.5 .4-2.5 .5zM125.5 65.4v18.3M125.5 68.7h52.6M125.5 68.7l2.5-.5v1zM196.7 68.7h52.6M246.8 68.2l2.5 .5-2.5 .5zM249.3 65.5v142M308.7 75.3h7.5M313.7 74.8l2.5 .5-2.5 .5z"/>
<path d="M316.2 72.1v11.6M318.2 75.3h5M318.2 75.3l2.5-.5v1zM318.2 72.1v11.6M66 85.3h7.1M292.5 85.3h22.1M295.7 85.3v123.8M295.7 85.3l.5 2.5h-1zM307.5 85.3l.5 2.5h-1zM307.5 85.3v143.1M93.8 117v6.4M307 117.7l1 5h-1l1-5z"/>
<path d="M66 120.2h20.4M90.6 120.2h6.3M304.3 120.2h7.1M313 120.2h8.4M201.5 164.9l2.2-1.5-1.4 2.2zM201.9 165.2a63.8 63.8 0 0 0-11.5 17.3M203.7 163.4l-1.8 1.8M66 197.2h20.4M90.6 197.2h6.3M93.8 194.1v6.3M111.7 186.1h-3l-12.9 9.6M188.9 186.2a66.3 66.3 0 0 0-4.2 20.4"/>
<path d="M304.3 197.2h7.1M307 194.7l1 5h-1l1-5zM313 197.2h8.4M66 209.1h7.1M74.7 219.1l2.5-.5v1zM74.7 210.7v11.6M74.7 219.1h78M171.3 219.1h78M184.3 206.6h1l-.6 2.5zM184.8 206.6l-.1 2.5M246.8 218.6l2.5 .5-2.5 .5zM249.3 210.7v11.6"/>
<path d="M292.5 209.1h22.1M295.2 206.6h1l-.5 2.5zM307 206.6h1l-.5 2.5z"/>
</g>
<path d="M153.9 28.2l-1.6 2.4M64.3 74.1l-1.6 2.3M191.5 67.5l-1.7 2.3M302.3 74.1l-1.6 2.3M303.1 99.5l2.4 1.6M60.7 119l-1.6 2.3M291.4 145.8l2.3 1.6M303.1 156l2.4 1.6M59.6 196l-1.6 2.3M60.7 207.9l-1.6 2.3M166.1 217.9l-1.7 2.3M303.1 217l2.4 1.7" fill="none" stroke="#000" stroke-width=".21"/>
<text font-size="6.6" x="10.9" y="247.6">QTY: ___</text>
<text font-size="5.2" x="333.2" y="23.2">PURCHASED PART</text>
<g font-size="3.5">
<text x="390.8" y="19.8">BSA2018</text>
<text x="25.4" y="254.3">BSA2018</text>
</g>
<g font-size="2.8">
<text x="53.2" y="11.2">4</text>
<text x="161.2" y="11.2">3</text>
<text x="269.2" y="11.2">2</text>
<text x="377.1" y="11.2">1</text>
<text x="390.4" y="26.5">1133 MELVILLE</text>
<text x="141.4" y="30.4">174.6 [6</text>
<text x="155.3" y="30.4">in] FINISHED LENGTH</text>
<text x="6.8" y="67.3">B</text>
<text x="93.6" y="69.4">50.8 [2 in]</text>
<text x="178.9" y="69.7">123.8 [4</text>
<text x="192.8" y="69.7">in]</text>
<text x="423.4" y="67.3">B</text>
<text x="54.8" y="76.3">19.1 [</text>
<text x="65.7" y="76.3">in]</text>
<text x="294.3" y="76.3">2.1 [</text>
<text x="304.8" y="76.3">in]</text>
<text x="55.2" y="86.1">.0 [0 in]</text>
<text x="305.3" y="98.1" transform="rotate(-90 305.3 98.1)">in]</text>
<text x="305.3" y="110.5" transform="rotate(-90 305.3 110.5)">34.9 [1</text>
<text x="49.7" y="121.2">34.9 [1</text>
<text x="62" y="121.2">in]</text>
<text x="293.5" y="144.4" transform="rotate(-90 293.5 144.4)">in]</text>
<text x="305.3" y="153.6" transform="rotate(-90 305.3 153.6)">in]</text>
<text x="293.5" y="158.3" transform="rotate(-90 293.5 158.3)">123.8 [4</text>
<text x="305.3" y="167" transform="rotate(-90 305.3 167)">77.0 [3</text>
<text x="185.5" y="185.4">45.00°</text>
<text x="46" y="198.2">111.9 [4</text>
<text x="62" y="198.2">in]</text>
<text x="6.7" y="207.1">A</text>
<text x="423.4" y="207.1">A</text>
<text x="48.1" y="210.1">123.8 [4</text>
<text x="62" y="210.1">in]</text>
<text x="305.3" y="214.6" transform="rotate(-90 305.3 214.6)">in]</text>
<text x="153.5" y="220.1">174.6 [6</text>
<text x="167.4" y="220.1">in]</text>
<text x="305.3" y="227.6" transform="rotate(-90 305.3 227.6)">11.9 [</text>
<text x="53.2" y="263.2">4</text>
<text x="161.2" y="263.2">3</text>
<text x="269.2" y="263.2">2</text>
<text x="377.1" y="263.2">1</text>
<text x="400" y="258.8">14923</text>
</g>
<text font-size="2.7" x="112.4" y="187">⌀.201 in THRU (X2)</text>
<g font-size="2.5">
<text x="12.1" y="17.2">ROUTE SHEET</text>
<text x="10.9" y="253.9">PART #</text>
<text x="10.9" y="258.7">PART DESCPRITION</text>
<text x="35" y="258.7">BREAK SHAPE</text>
<text x="131.3" y="258.7">REF. DET.</text>
<text x="178.1" y="258.7">REV.</text>
<text x="207.5" y="258.7">EXTRUSION</text>
<text x="225.3" y="258.4">ALUM SHEET, 12 Ga. (.081in)</text>
<text x="283.8" y="258.7">FINISH</text>
<text x="298.4" y="258.7">CLEAR ANODIZED</text>
<text x="360" y="258.7">REL.</text>
<text x="385.7" y="258.7">PROJ. NO.</text>
</g>
<g font-size="2.1">
<text x="386.2" y="205.7">SCALE 1 : 1 , SHEET SIZE B</text>
<text x="392.6" y="241">ROUTING - WORK CTR</text>
</g>
<g font-size="2">
<text x="393.1" y="190.7">SHOP NOTE:</text>
<text x="387" y="193.2">FABRICATOR TO INSPECT</text>
<text x="388.4" y="195.6">MATERIAL AS PER QCP</text>
<text x="390.9" y="200.6">CHK BY: _______</text>
</g>
<g font-size="1.9">
<text x="151.8" y="29.4">7</text>
<text x="153.2" y="30.9">8</text>
<text x="189.3" y="68.7">7</text>
<text x="190.7" y="70.1">8</text>
<text x="62.2" y="75.2">3</text>
<text x="63.6" y="76.7">4</text>
<text x="300.2" y="75.2">3</text>
<text x="301.6" y="76.7">32</text>
<text x="304.3" y="101.6" transform="rotate(-90 304.3 101.6)">3</text>
<text x="305.7" y="100.2" transform="rotate(-90 305.7 100.2)">8</text>
<text x="58.5" y="120.2">3</text>
<text x="59.9" y="121.6">8</text>
<text x="292.5" y="147.9" transform="rotate(-90 292.5 147.9)">7</text>
<text x="294" y="146.5" transform="rotate(-90 294 146.5)">8</text>
<text x="304.3" y="158.1" transform="rotate(-90 304.3 158.1)">1</text>
<text x="305.7" y="156.7" transform="rotate(-90 305.7 156.7)">32</text>
<text x="56.4" y="197.2">13</text>
<text x="58.9" y="198.7">32</text>
<text x="58.5" y="209.1">7</text>
<text x="59.9" y="210.5">8</text>
<text x="163.9" y="219.1">7</text>
<text x="165.3" y="220.6">8</text>
<text x="304.3" y="220.2" transform="rotate(-90 304.3 220.2)">15</text>
<text x="305.7" y="217.8" transform="rotate(-90 305.7 217.8)">32</text>
</g>
<g font-size="1.7">
<text x="384.7" y="17">PART #</text>
<text x="384.7" y="13.9">CHECKED</text>
<text x="384.7" y="23.4">JOB NAME</text>
<text x="384.7" y="30.3">DRAWN BY:</text>
<text x="384.7" y="33.5">DESIGNED BY:</text>
<text x="397.2" y="30.3">L-ZV</text>
<text x="384.7" y="36.7">CHECKED BY:</text>
<text x="384.7" y="39.5">ISSUE 01:</text>
<text x="384.7" y="42">ISSUE 02:</text>
<text x="384.7" y="44.6">ISSUE 03:</text>
<text x="384.7" y="47.1">ISSUE 04:</text>
<text x="384.7" y="49.7">ISSUE 05:</text>
<text x="390.3" y="52.8">ITEM</text>
<text x="403.5" y="52.7">FRAME/ASY</text>
<text x="417.4" y="52.7">QTY</text>
<text x="392.7" y="222">THIRD ANGLE PROJECTION</text>
</g>
</svg>
